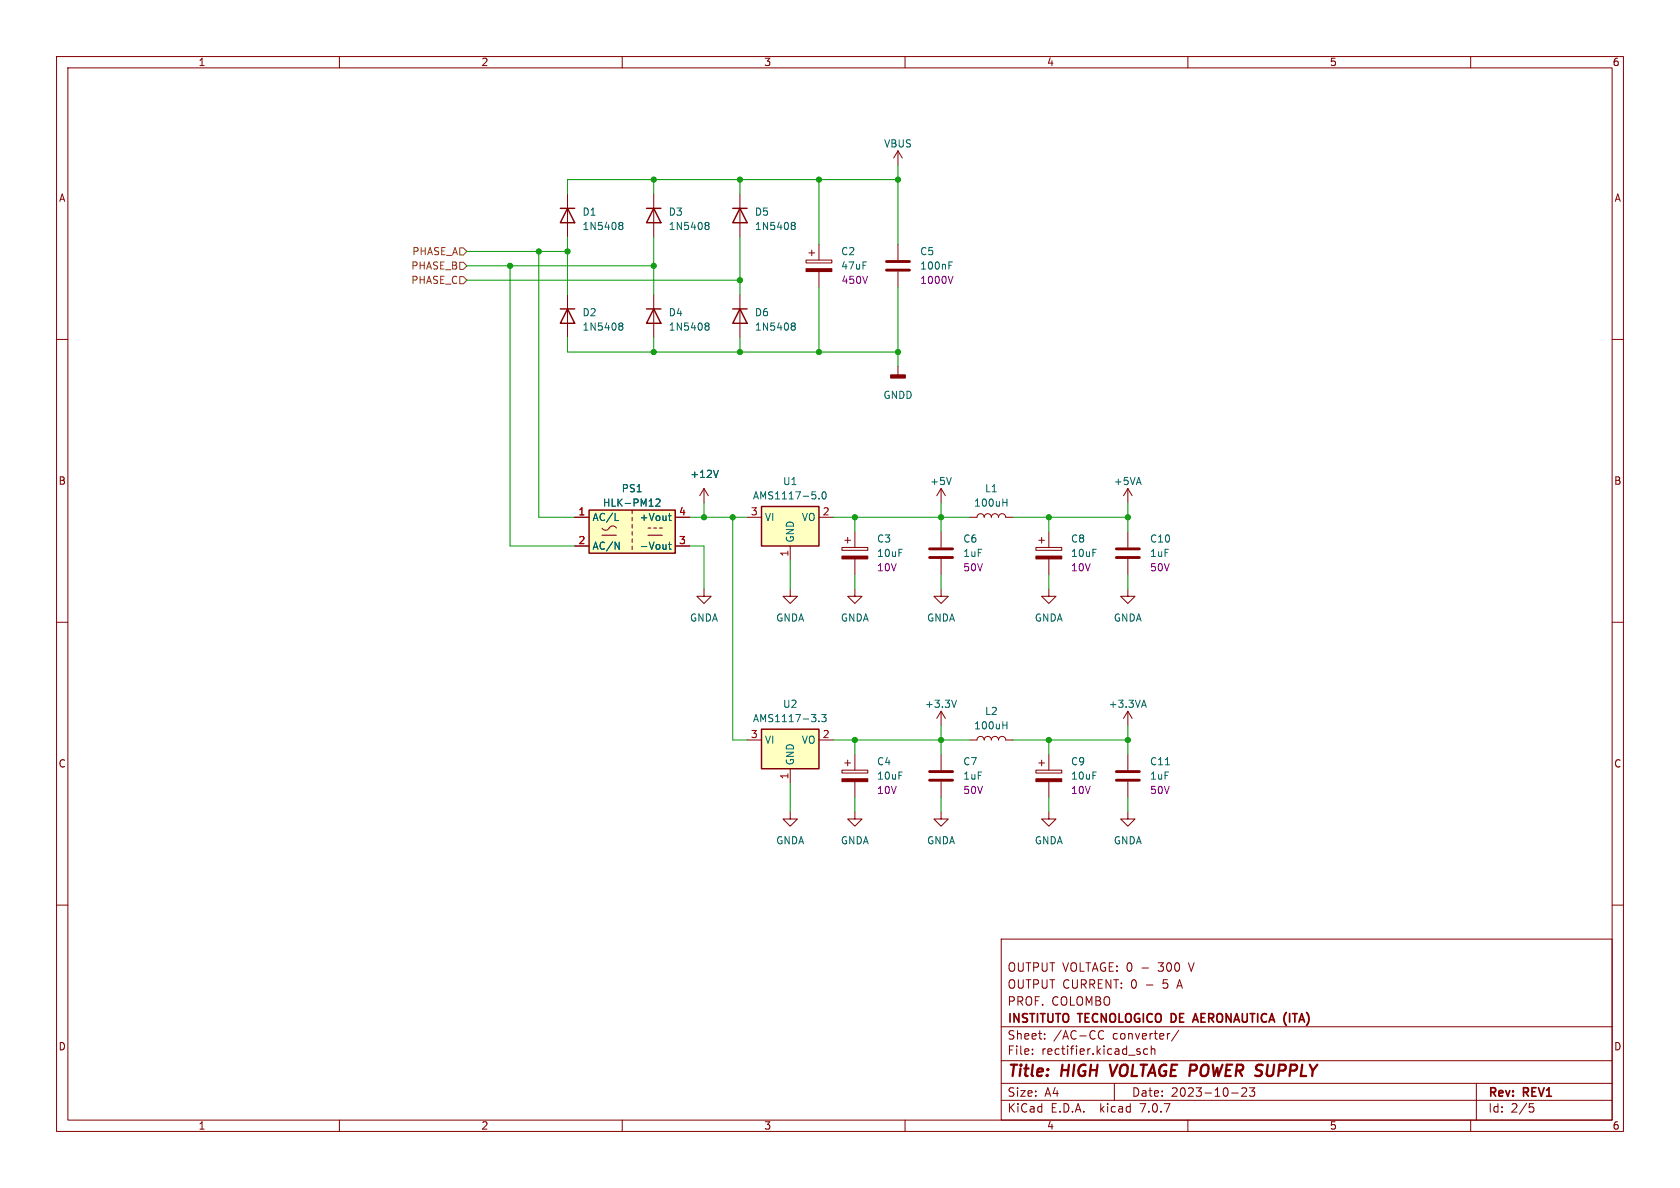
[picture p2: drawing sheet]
<svg xmlns="http://www.w3.org/2000/svg" width="297mm" height="210mm" viewBox="0 0 297 210" stroke-linecap="round" stroke-linejoin="round" font-family="sans-serif">
<g fill="none" stroke="#840000" stroke-width=".18">
<path d="M10 10h277v190h-277zM12 12h273v186h-273zM60 10v2M110 10v2M160 10v2M210 10v2M260 10v2M100.3 34.3v7.6M115.6 34.3v7.6M130.8 34.3v7.6M158.7 26.7v2.5M158.7 26.7l-.7 1.2"/>
<path d="M158.7 26.7l.8 1.2M10 60h2M100.3 52.1v7.6M115.6 52.1v7.6M130.8 52.1v7.6M142.5 46h4.6v.5h-4.6zM143 44.7h1M143.5 44.2v1M144.8 43.2v2.8M144.8 48v2.8M158.7 43.2v2.8M158.7 48v2.8"/>
<path d="M285 60h2M158.7 64.8v1.5M101.6 91.4h2.5M101.6 96.5h2.5M106.4 93.3a.78 .78 0 0 0 .8 .4 .78 .78 0 0 0 .7-.6 .73 .73 0 0 1 1.1 .2M106.4 94.6h2.6M111.8 90.2v.6M111.8 91.4v.7M111.8 92.7v.6M111.8 94v.6M111.8 95.3v.6M111.8 96.5v.7"/>
<path d="M114.6 94.6h2.5M114.6 93.3h.5M115.6 93.3h.5M116.6 93.3h.5M119.4 91.4h2.5M119.4 96.5h2.5M124.5 86.4l-.8 1.2M124.5 86.4v2.5M124.5 86.4l.7 1.2M132.1 91.4h2.5M139.7 96.5v2.6M144.8 91.4h2.5"/>
<path d="M148.8 96.8h4.6v.5h-4.6zM149.4 95.5h1M149.9 95v1M151.1 94v2.8M151.1 98.8v2.8M166.4 86.4v2.5M166.4 94v2.8M166.4 98.8v2.8M166.4 86.4l-.8 1.2M166.4 86.4l.7 1.2M171.4 91.4h1.3a.64 .64 0 0 1 .7-.6 .64 .64 0 0 1 .6 .6 .64 .64 0 0 1 .6-.6 .64 .64 0 0 1 .7 .6 .64 .64 0 0 1 .6-.6 .64 .64 0 0 1 .6 .6 .64 .64 0 0 1 .7-.6 .64 .64 0 0 1 .6 .6h1.3M183.1 96.8h4.6v.5h-4.6z"/>
<path d="M183.6 95.5h1.1M184.1 95v1M185.4 94v2.8M185.4 98.8v2.8M199.4 86.4v2.5M199.4 94v2.8M199.4 98.8v2.8M199.4 86.4l-.8 1.2M199.4 86.4l.8 1.2M10 110h2M124.5 104.1v1.3h1.2l-1.2 1.3-1.3-1.3h1.3M139.7 104.1v1.3h1.3l-1.3 1.3-1.3-1.3h1.3"/>
<path d="M151.1 104.1v1.3h1.3l-1.3 1.3-1.2-1.3h1.2M166.4 104.1v1.3h1.2l-1.2 1.3-1.3-1.3h1.3M185.4 104.1v1.3h1.3l-1.3 1.3-1.3-1.3h1.3M199.4 104.1v1.3h1.3l-1.3 1.3-1.3-1.3h1.3M285 110h2M132.1 130.8h2.5M139.7 135.9v2.5M144.8 130.8h2.5M148.8 136.1h4.6v.6h-4.6zM149.4 134.9h1M149.9 134.4v1M151.1 133.4v2.7"/>
<path d="M151.1 138.2v2.8M166.4 125.7v2.6M166.4 133.4v2.7M166.4 138.2v2.8M166.4 125.7l-.8 1.3M166.4 125.7l.7 1.3M171.4 130.8h1.3a.64 .64 0 0 1 .7-.6 .64 .64 0 0 1 .6 .6 .64 .64 0 0 1 .6-.6 .64 .64 0 0 1 .7 .6 .64 .64 0 0 1 .6-.6 .64 .64 0 0 1 .6 .6 .64 .64 0 0 1 .7-.6 .64 .64 0 0 1 .6 .6h1.3M183.1 136.1h4.6v.6h-4.6zM183.6 134.9h1.1M184.1 134.4v1M185.4 133.4v2.7M185.4 138.2v2.8"/>
<path d="M199.4 125.7v2.6M199.4 133.4v2.7M199.4 138.2v2.8M199.4 125.7l-.8 1.3M199.4 125.7l.8 1.3M10 160h2M139.7 143.5v1.3h1.3l-1.3 1.3-1.3-1.3h1.3M151.1 143.5v1.3h1.3l-1.3 1.3-1.2-1.3h1.2M166.4 143.5v1.3h1.2l-1.2 1.3-1.3-1.3h1.3M185.4 143.5v1.3h1.3l-1.3 1.3-1.3-1.3h1.3M199.4 143.5v1.3h1.3l-1.3 1.3-1.3-1.3h1.3M285 160h2"/>
<path d="M177 166h108v32h-108zM60 198v2M110 198v2M160 198v2M177 194.5h108M177 191.5h108M177 187.5h108M177 181.5h108M182.5 186.3v.1M182.5 185.5v.1M184.7 183.6v.1M184.7 182.8v.1"/>
<path d="M195.1 182.3a.6 .6 0 0 0-.7 0 .6 .6 0 0 0-.2 .8 .56 .56 0 0 0 .3 .5 .56 .56 0 0 0 .6 0M197 191.5v3M201.4 185.9l.2 .2-.2 .3M201.4 185.4l.1 .1M202.9 185.5l-.4-.1-.3 .3v.4l.1 .2h.6M203.5 185.5l.2-.1 .4 .1 .1 .9M203.5 184.9v1.5M206.7 182.7h.1M208.4 182.1l-1.3 2M210 198v2M217.7 193.2h1.2M219.5 192.4l.6-.1 .2 .1 .1 .3-.9 1.1h.9"/>
<path d="M220.9 192.3h.9l-.5 .6 .4 .1v.7l-.2 .1h-.4l-.2-.1M260 198v2M261 191.5v6.5M270.4 195.1h.7M270.5 195.7h.4l.3 .3-.2 .5-.5 .1"/>
</g>
<path d="M196.2 188.2l.4 2" fill="none" stroke="#840000" stroke-width=".4"/>
<path d="M210.8 180.7l.5-1.5 .5 1.5M211 180.3h.7" fill="none" stroke="#840000" stroke-width=".3"/>
<path d="M156.7 47.8h4.1M156.7 46.2h4.1M164.3 98.6h4.1M164.3 97h4.1M197.4 98.6h4M197.4 97h4M164.3 137.9h4.1M164.3 136.4h4.1M197.4 137.9h4M197.4 136.4h4" fill="none" stroke="#840000" stroke-width=".51"/>
<g fill="#840000" stroke="#840000" stroke-width=".18">
<path d="M148.8 98.3h4.6v.5h-4.6z"/>
<path d="M148.8 137.7h4.6v.5h-4.6z"/>
<path d="M183.1 137.7h4.6v.5h-4.6z"/>
<path d="M183.1 98.3h4.6v.5h-4.6z"/>
<path d="M142.5 47.5h4.6v.5h-4.6z"/>
</g>
<g fill="none" stroke="#006464" stroke-width=".18">
<path d="M109.5 39.4l.4-.1 .2 .1v.2l-.2 .3M109.5 39.8l.1 .1M109.6 39.9h.3M109.6 39.9h-.1M109.9 39.9l.2 .2v.4l-.2 .1-.4-.1M124.8 39.4l.3-.1 .2 .1 .1 .2-.3 .3M124.8 39.8l.1 .1M124.9 39.9h.2M124.9 39.9h-.1M125.1 39.9l.3 .2-.1 .4-.2 .1-.3-.1M140 39.4l.4-.1 .1 .1 .1 .2-.2 .3M140 39.8l.1 .1"/>
<path d="M140.1 39.9h.3M140.1 39.9h-.1M140.4 39.9l.2 .2-.1 .4-.1 .1-.4-.1M109.5 57.2l.4-.1 .2 .1v.2l-.2 .2M109.5 57.6h.1M109.6 57.6h.3M109.6 57.6l-.1 .1M109.9 57.6l.2 .3v.3l-.2 .2-.4-.1M124.8 57.6h.1M124.8 57.2l.3-.1 .2 .1 .1 .2-.3 .2M124.9 57.6h.2M124.9 57.6l-.1 .1"/>
<path d="M125.1 57.6l.3 .3-.1 .3-.2 .2-.3-.1M140 57.2l.4-.1 .1 .1 .1 .2-.2 .2M140 57.6h.1M140.1 57.6h.3M140.1 57.6l-.1 .1M140.4 57.6l.2 .3-.1 .3-.1 .2-.4-.1M167.8 46.9h.4M167.8 46.3h.6M108.7 92h.6M108.7 95.8l.8 1.3v-1.3M116 88.3l.4-.1 .3 .4-.8 .9h.8M118.2 96.3h.5"/>
<path d="M118.2 91.2h.5M118.3 90.7v1.1l.4 .2M118.3 95.8v1.1l.4 .2M127 83.1l-.4 1.3M144.8 88.1v.1M145.4 87.1l.2-.2a.68 .68 0 0 1 .5 .7 .68 .68 0 0 1-.5 .6l-.2-.1-.1-.4zM168.2 84.4l-.4 1.3M177.3 88.8h.7M178 88.2v1.3M144.8 127.5v.1M145.3 126.3h.7l-.4 .5 .4 .1v.6l-.2 .1-.5-.1M169.1 123.8l-.4 1.2"/>
<path d="M177.3 128.2h.7M178 127.6v1.2M201.9 124.7h.6M202.2 123.8l.5 1.2M206 135.2h.8"/>
</g>
<g fill="#ffffc2" stroke="#ffffc2" stroke-width=".18">
<path d="M134.6 89.5h10.2v7h-10.2z"/>
<path d="M134.6 128.9h10.2v7h-10.2z"/>
<path d="M104.1 90.2h15.3v7.6h-15.3z"/>
</g>
<g fill="none" stroke="#840000" stroke-width=".25">
<path d="M99.1 36.8h2.5M100.3 36.8l1.3 2.6h-2.5zM114.3 36.8h2.5M115.6 36.8l1.2 2.6h-2.5zM129.5 36.8h2.6M130.8 36.8l1.3 2.6h-2.6zM99.1 54.6h2.5M100.3 54.6l1.3 2.6h-2.5zM114.3 54.6h2.5M115.6 54.6l1.2 2.6h-2.5zM129.5 54.6h2.6M130.8 54.6l1.3 2.6h-2.6z"/>
<path d="M104.1 90.2h15.3v7.6h-15.3zM134.6 89.5h10.2v7h-10.2zM134.6 128.9h10.2v7h-10.2z"/>
</g>
<path d="M157.5 66.3h2.5v.5h-2.5z" fill="#840000" stroke="#840000" stroke-width=".25"/>
<path d="M168.5 48.8l-.4 1.3" fill="none" stroke="#840084" stroke-width=".18"/>
<path d="M81.3 43.8h.6l.6 .7-.6 .6h-.6zM81.3 46.4h.6l.6 .6-.6 .6h-.6zM81.3 48.9h.6l.6 .6-.6 .7h-.6z" fill="none" stroke="#725600" stroke-width=".18"/>
<g fill="none" stroke="#009600" stroke-width=".18">
<path d="M115.6 31.8v2.5M130.8 31.8v2.5M144.8 31.8v11.4M158.7 31.8h-58.4v2.5M158.7 29.2v14M82.5 49.5h48.3M82.5 47h33.1M82.5 44.5h17.8M90.2 47v49.5h11.4M95.2 44.5v46.9h6.4M100.3 59.7v2.5h58.4M100.3 41.9v10.2"/>
<path d="M115.6 41.9v10.2M115.6 59.7v2.5M130.8 41.9v10.2M130.8 59.7v2.5M144.8 50.8v11.4M158.7 50.8v14M121.9 91.4h10.2M121.9 96.5h2.6v7.6M124.5 88.9v2.5M129.5 91.4v39.4h2.6M139.7 99.1v5M147.3 91.4h24.1"/>
<path d="M151.1 91.4v2.6M166.4 88.9v5.1M179.1 91.4h20.3M185.4 91.4v2.6M199.4 88.9v5.1M151.1 101.6v2.5M166.4 101.6v2.5M185.4 101.6v2.5M199.4 101.6v2.5M139.7 138.4v5.1M147.3 130.8h24.1M151.1 130.8v2.6"/>
<path d="M166.4 128.3v5.1M179.1 130.8h20.3M185.4 130.8v2.6M199.4 128.3v5.1M151.1 141v2.5M166.4 141v2.5M185.4 141v2.5M199.4 141v2.5"/>
</g>
<g fill="#009600" stroke="#009600" stroke-width=".18">
<circle cx="130.8" cy="49.5" r=".46"/>
<circle cx="144.8" cy="31.8" r=".46"/>
<circle cx="130.8" cy="31.8" r=".46"/>
<circle cx="158.7" cy="31.8" r=".46"/>
<circle cx="144.8" cy="62.2" r=".46"/>
<circle cx="130.8" cy="62.2" r=".46"/>
<circle cx="151.1" cy="91.4" r=".46"/>
<circle cx="158.7" cy="62.2" r=".46"/>
<circle cx="129.5" cy="91.4" r=".46"/>
<circle cx="124.5" cy="91.4" r=".46"/>
<circle cx="166.4" cy="91.4" r=".46"/>
<circle cx="185.4" cy="91.4" r=".46"/>
<circle cx="199.4" cy="91.4" r=".46"/>
<circle cx="151.1" cy="130.8" r=".46"/>
<circle cx="185.4" cy="130.8" r=".46"/>
<circle cx="166.4" cy="130.8" r=".46"/>
<circle cx="199.4" cy="130.8" r=".46"/>
<circle cx="95.2" cy="44.5" r=".46"/>
<circle cx="90.2" cy="47" r=".46"/>
<circle cx="115.6" cy="62.2" r=".46"/>
<circle cx="115.6" cy="47" r=".46"/>
<circle cx="115.6" cy="31.8" r=".46"/>
<circle cx="100.3" cy="44.5" r=".46"/>
</g>
<g font-size="2.8" fill="#840000">
<text x="178" y="190.9">Title:</text>
<text x="187.7" y="190.9">HIGH</text>
<text x="197.1" y="190.9">VOLTAGE POWER SUPPLY</text>
</g>
<g font-size="2.1" fill="#840000">
<text x="178" y="172">OUTPUT VOLTAGE: 0</text>
<text x="201.9" y="172">-</text>
<text x="205.1" y="172">300</text>
<text x="210.6" y="172">V</text>
<text x="178" y="178">PROF.</text>
<text x="178" y="175">OUTPUT CURRENT: 0</text>
<text x="185.9" y="178">COLOMBO</text>
<text x="202.7" y="175">-</text>
<text x="205.8" y="175">5</text>
<text x="208.6" y="175">A</text>
<text x="178" y="184">Sheet:</text>
<text x="178" y="181.2">INSTITUTO</text>
<text x="186.2" y="184">/AC-CC</text>
<text x="190.7" y="181.2">TECNOLOGICO DE</text>
<text x="196.7" y="184">converter/</text>
<text x="212.3" y="181.2">AERONAUTICA (ITA)</text>
<text x="178" y="186.7">File:</text>
<text x="184.1" y="186.7">rectifier.kicad_sch</text>
<text x="178" y="196.9">KiCad</text>
<text x="178" y="194.1">Size:</text>
<text x="184.7" y="194.1">A4</text>
<text x="185.7" y="196.9">E.D.A.</text>
<text x="194.6" y="196.9">kicad</text>
<text x="200" y="194.1">Date:</text>
<text x="201.8" y="196.9">7.0.7</text>
<text x="207" y="194.1">2023-10-23</text>
<text x="263" y="194.3">Rev:</text>
<text x="263" y="196.9">Id:</text>
<text x="267.1" y="196.9">2/5</text>
<text x="269.4" y="194.3">REV1</text>
</g>
<g font-size="1.8" fill="#840000">
<text x="35" y="11.9">1</text>
<text x="85" y="11.9">2</text>
<text x="135" y="11.9">3</text>
<text x="185" y="11.9">4</text>
<text x="235" y="11.9">5</text>
<text x="285" y="11.9">6</text>
<text x="10.3" y="35.9">A</text>
<text x="285.3" y="35.9">A</text>
<text x="10.3" y="85.9">B</text>
<text x="285.3" y="85.9">B</text>
<text x="10.3" y="135.9">C</text>
<text x="285.3" y="135.9">C</text>
<text x="10.3" y="185.9">D</text>
<text x="285.3" y="185.9">D</text>
<text x="35" y="199.9">1</text>
<text x="85" y="199.9">2</text>
<text x="135" y="199.9">3</text>
<text x="185" y="199.9">4</text>
<text x="235" y="199.9">5</text>
<text x="285" y="199.9">6</text>
</g>
<g font-size="1.8" fill="#006464">
<text x="156.2" y="26.3">VBUS</text>
<text x="102.9" y="38.3">D1</text>
<text x="102.9" y="40.9">1N5408</text>
<text x="118.1" y="38.3">D3</text>
<text x="118.1" y="40.9">1N5408</text>
<text x="133.4" y="38.3">D5</text>
<text x="133.4" y="40.9">1N5408</text>
<text x="148.6" y="45.3">C2</text>
<text x="148.6" y="47.9">47uF</text>
<text x="162.6" y="45.3">C5</text>
<text x="162.6" y="47.9">100nF</text>
<text x="102.9" y="56.1">D2</text>
<text x="102.9" y="58.6">1N5408</text>
<text x="118.1" y="56.1">D4</text>
<text x="118.1" y="58.6">1N5408</text>
<text x="133.4" y="56.1">D6</text>
<text x="133.4" y="58.6">1N5408</text>
<text x="156.1" y="70.7">GNDD</text>
<text x="106.5" y="89.8">HLK-PM12</text>
<text x="109.8" y="87.2">PS1</text>
<text x="121.9" y="84.7">+12V</text>
<text x="133" y="88.5">AMS1117-5.0</text>
<text x="138.3" y="86">U1</text>
<text x="164.3" y="86">+5V</text>
<text x="172.1" y="89.8">100uH</text>
<text x="174" y="87.2">L1</text>
<text x="196.8" y="86">+5VA</text>
<text x="104.6" y="92.3">AC/L</text>
<text x="113" y="92.3">+Vout</text>
<text x="135.1" y="92.3">VI</text>
<text x="141.6" y="92.3">VO</text>
<text x="104.6" y="97.4">AC/N</text>
<text x="113" y="97.4">-Vout</text>
<text x="140.6" y="96" transform="rotate(-90 140.6 96)">GND</text>
<text x="154.9" y="96.1">C3</text>
<text x="154.9" y="98.7">10uF</text>
<text x="170.2" y="96.1">C6</text>
<text x="170.2" y="98.7">1uF</text>
<text x="189.2" y="96.1">C8</text>
<text x="189.2" y="98.7">10uF</text>
<text x="203.2" y="98.7">1uF</text>
<text x="203.2" y="96.1">C10</text>
<text x="121.9" y="110.1">GNDA</text>
<text x="137.1" y="110.1">GNDA</text>
<text x="148.5" y="110.1">GNDA</text>
<text x="163.8" y="110.1">GNDA</text>
<text x="182.8" y="110.1">GNDA</text>
<text x="196.8" y="110.1">GNDA</text>
<text x="138.3" y="125.3">U2</text>
<text x="163.4" y="125.3">+3.3V</text>
<text x="195.9" y="125.3">+3.3VA</text>
<text x="133" y="127.9">AMS1117-3.3</text>
<text x="135.1" y="131.7">VI</text>
<text x="141.6" y="131.7">VO</text>
<text x="172.1" y="129.1">100uH</text>
<text x="174" y="126.6">L2</text>
<text x="140.6" y="135.4" transform="rotate(-90 140.6 135.4)">GND</text>
<text x="154.9" y="135.5">C4</text>
<text x="170.2" y="135.5">C7</text>
<text x="189.2" y="135.5">C9</text>
<text x="203.2" y="135.5">C11</text>
<text x="154.9" y="138">10uF</text>
<text x="170.2" y="138">1uF</text>
<text x="189.2" y="138">10uF</text>
<text x="203.2" y="138">1uF</text>
<text x="137.1" y="149.5">GNDA</text>
<text x="148.5" y="149.5">GNDA</text>
<text x="163.8" y="149.5">GNDA</text>
<text x="182.8" y="149.5">GNDA</text>
<text x="196.8" y="149.5">GNDA</text>
</g>
<g font-size="1.8" fill="#725600">
<text x="72.6" y="47.9">PHASE_B</text>
<text x="72.8" y="45.3">PHASE_A</text>
<text x="72.6" y="50.4">PHASE_C</text>
</g>
<g font-size="1.8" fill="#840084">
<text x="148.7" y="50.4">450V</text>
<text x="162.6" y="50.4">1000V</text>
<text x="154.9" y="101.2">10V</text>
<text x="170.2" y="101.2">50V</text>
<text x="189.2" y="101.2">10V</text>
<text x="203.2" y="101.2">50V</text>
<text x="154.9" y="140.6">10V</text>
<text x="170.2" y="140.6">50V</text>
<text x="189.2" y="140.6">10V</text>
<text x="203.2" y="140.6">50V</text>
</g>
<g font-size="1.8" fill="#a90000">
<text x="102.2" y="91.2">1</text>
<text x="119.9" y="91.2">4</text>
<text x="132.6" y="91.2">3</text>
<text x="145.3" y="91.2">2</text>
<text x="102.2" y="96.3">2</text>
<text x="119.9" y="96.3">3</text>
<text x="139.4" y="98.5" transform="rotate(-90 139.4 98.5)">1</text>
<text x="132.6" y="130.6">3</text>
<text x="145.3" y="130.6">2</text>
<text x="139.4" y="137.9" transform="rotate(-90 139.4 137.9)">1</text>
</g>
</svg>
